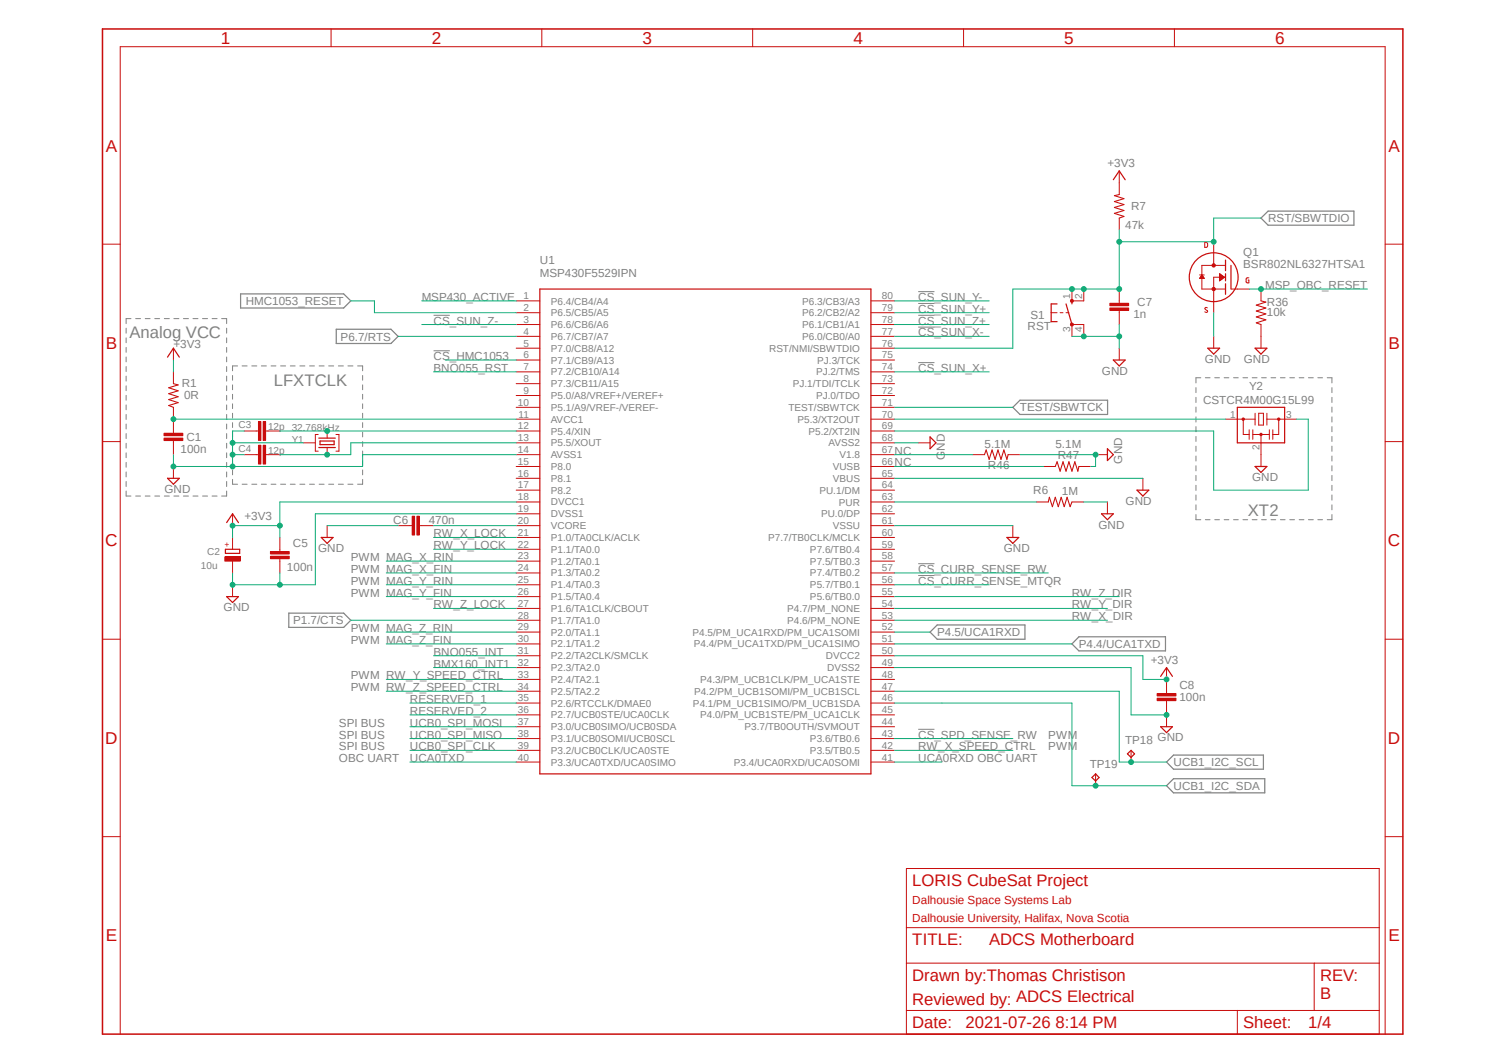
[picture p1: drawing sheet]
<svg xmlns="http://www.w3.org/2000/svg" width="420mm" height="297mm" viewBox="0 0 420 297" stroke-linecap="round" stroke-linejoin="round" font-family="sans-serif">
<path d="M27.9 7.7l364.3 281.7M392.2 7.7l-364.3 281.7" fill="none" stroke="#fff" stroke-width=".28"/>
<g fill="none" stroke="#808080" stroke-width=".28">
<path d="M35.2 91.6v1.4M35.2 94.3v1.4M35.2 97v1.3M35.2 99.7v1.3M36.6 88.9h-1.4v1.4M37.9 88.9h1.3M40.6 88.9h1.3M43.2 88.9h1.4M45.9 88.9h1.4M48.6 88.9h1.4M51.2 88.9h1.4M53.9 88.9h1.4"/>
<path d="M56.6 88.9h1.4M59.2 88.9h1.4M61.9 88.9h1.4v1.4M63.3 91.6v1.4M63.3 94.3v1.4M63.3 97v1.3M63.3 99.7v1.3M121.1 97.9h4.5M121.1 88h4.5M256.4 81.4h4.5M256.4 88h4.5M256.4 84.7h4.5"/>
<path d="M256.4 91.3h4.5M35.2 102.3v1.4M35.2 105v1.4M35.2 107.7v1.4M35.2 110.4v1.3M35.2 113v1.4M35.2 115.7v1.4M35.2 118.4v1.4M63.3 102.3v1.4M63.3 105v1.4M63.3 107.7v1.4M63.3 110.4v1.3"/>
<path d="M63.3 113v1.4M63.3 115.7v1.4M63.3 118.4v1.4M64.9 104.8v1.3M64.9 107.4v1.4M64.9 110.1v1.3M64.9 112.7v1.3M64.9 115.4v1.3M64.9 118v1.3M66.3 102.2h-1.4v1.3M67.6 102.2h1.4M70.3 102.2h1.4"/>
<path d="M73 102.2h1.4M75.7 102.2h1.3M78.4 102.2h1.4M81.1 102.2h1.3M83.7 102.2h1.4M86.4 102.2h1.4M89.1 102.2h1.4M91.8 102.2h1.4M94.5 102.2h1.4M97.2 102.2h1.4M99.9 102.2h1.4v1.3M101.3 104.8v1.3"/>
<path d="M101.3 107.4v1.4M101.3 110.1v1.3M101.3 112.7v1.3M101.3 115.4v1.3M101.3 118v1.3M256.4 101.2h4.5M334 108.2v1.4M334 110.9v1.5M334 113.6v1.5M334 116.4v1.4M334 119.1v1.4M335.3 105.5h-1.3v1.4"/>
<path d="M336.6 105.5h1.3M339.2 105.5h1.3M341.8 105.5h1.4M344.5 105.5h1.3M347.1 105.5h1.3M349.7 105.5h1.3M352.3 105.5h1.3M354.9 105.5h1.3M357.5 105.5h1.4M360.2 105.5h1.3M362.8 105.5h1.3M365.4 105.5h1.3"/>
<path d="M368 105.5h1.3M370.6 105.5h1.3v1.4M371.9 108.2v1.4M371.9 110.9v1.5M371.9 113.6v1.5M371.9 116.4v1.4M371.9 119.1v1.4M35.2 137.1v1.4h1.4M35.2 121v1.4M35.2 123.7v1.4M35.2 126.4v1.4M35.2 129.1v1.3"/>
<path d="M35.2 131.7v1.4M35.2 134.4v1.4M37.9 138.5h1.3M40.6 138.5h1.3M43.2 138.5h1.4M45.9 138.5h1.4M48.6 138.5h1.4M51.2 138.5h1.4M53.9 138.5h1.4M56.6 138.5h1.4M59.2 138.5h1.4M63.3 121v1.4"/>
<path d="M63.3 123.7v1.4M63.3 126.4v1.4M63.3 129.1v1.3M63.3 131.7v1.4M63.3 134.4v1.4M63.3 137.1v1.4h-1.4M64.9 133.8v1.4h1.4M64.9 120.6v1.4M64.9 123.3v1.3M64.9 125.9v1.4M64.9 128.6v1.3M64.9 131.2v1.3"/>
<path d="M67.6 135.2h1.4M70.3 135.2h1.4M73 135.2h1.4M75.7 135.2h1.3M78.4 135.2h1.4M81.1 135.2h1.3M83.7 135.2h1.4M86.4 135.2h1.4M89.1 135.2h1.4M91.8 135.2h1.4M94.5 135.2h1.4M97.2 135.2h1.4"/>
<path d="M101.3 120.6v1.4M101.3 123.3v1.3M101.3 125.9v1.4M101.3 128.6v1.3M101.3 131.2v1.3M101.3 133.8v1.4h-1.4M334 121.8v1.4M334 124.5v1.5M334 127.3v1.4M334 130v1.4M334 132.7v1.5M334 135.5v1.4"/>
<path d="M334 138.2v1.4M371.9 121.8v1.4M371.9 124.5v1.5M371.9 127.3v1.4M371.9 130v1.4M371.9 132.7v1.5M371.9 135.5v1.4M371.9 138.2v1.4M256.4 157.4h4.5M334 140.9v1.4M334 143.6v1.5h1.3M336.6 145.1h1.3"/>
<path d="M339.2 145.1h1.3M341.8 145.1h1.4M344.5 145.1h1.3M347.1 145.1h1.3M349.7 145.1h1.3M352.3 145.1h1.3M354.9 145.1h1.3M357.5 145.1h1.4M360.2 145.1h1.3M362.8 145.1h1.3M365.4 145.1h1.3M368 145.1h1.3"/>
<path d="M371.9 140.9v1.4M371.9 143.6v1.5h-1.3M256.4 160.7h4.5M256.4 203.6h4.5"/>
</g>
<path d="M352.1 60.9l2-2h24v4h-24zM67.2 82h28.8l2 2-2 2h-28.8zM93.9 91.9h15.3l2 2-2 2h-15.3zM282.8 113.7l2-2h24.5v4h-24.5zM80.6 171.2h15.4l2 1.9-2 2h-15.4zM259.7 176.4l2-1.9h24.5v3.9h-24.5zM301.3 177.8h24.2v3.9h-24.2l-2-2zM325.8 212.7l1.9-1.9h25.1v3.9h-25.1zM325.8 219.3l1.9-1.9h25.5v3.9h-25.5z" fill="none" stroke="#808080" stroke-width=".34"/>
<path d="M325.8 193v.6M325.8 195.6v.7" fill="none" stroke="#c90d0c" stroke-width=".28"/>
<path d="M323.1 194.9h5.3v.7h-5.3z" fill-rule="evenodd" fill="#c90d0c"/>
<path d="M323.1 194.9h5.3v.7h-5.3z" fill="none" stroke="#c90d0c" stroke-width=".28"/>
<path d="M323.1 193.6h5.3v.7h-5.3z" fill-rule="evenodd" fill="#c90d0c"/>
<path d="M312.5 51v3.3M312.5 60.9v3.3M312.5 84v.7M312.5 86.7v.6M323.1 193.6h5.3v.7h-5.3zM325.8 189.7v3.3M325.8 196.3v3.3" fill="none" stroke="#c90d0c" stroke-width=".28"/>
<path d="M312.5 54.3l-1.3 .3 2.7 .9-2.7 .8 2.7 .8-2.7 .8 2.7 .9-2.7 .8 2.7 .8-1.4 .5" fill="none" stroke="#c90d0c" stroke-width=".3"/>
<path d="M309.9 86h5.3v.7h-5.3z" fill-rule="evenodd" fill="#c90d0c"/>
<path d="M309.9 86h5.3v.7h-5.3z" fill="none" stroke="#c90d0c" stroke-width=".28"/>
<path d="M309.9 84.7h5.3v.6h-5.3z" fill-rule="evenodd" fill="#c90d0c"/>
<path d="M309.9 84.7h5.3v.6h-5.3zM312.5 80.7v3.3M312.5 87.3v3.3M114.5 146.7h.6M117.1 146.7h.7" fill="none" stroke="#c90d0c" stroke-width=".28"/>
<path d="M116.4 144.1h.7v5.3h-.7z" fill-rule="evenodd" fill="#c90d0c"/>
<path d="M116.4 144.1h.7v5.3h-.7z" fill="none" stroke="#c90d0c" stroke-width=".28"/>
<path d="M115.1 144.1h.7v5.3h-.7z" fill-rule="evenodd" fill="#c90d0c"/>
<path d="M78.1 153.3v.7M78.1 156v.6M111.2 146.7h3.3M115.1 144.1h.7v5.3h-.7zM117.8 146.7h3.3" fill="none" stroke="#c90d0c" stroke-width=".28"/>
<path d="M75.5 154h5.3v.6h-5.3z" fill-rule="evenodd" fill="#c90d0c"/>
<path d="M75.5 154h5.3v.6h-5.3z" fill="none" stroke="#c90d0c" stroke-width=".28"/>
<path d="M75.5 155.3h5.3v.7h-5.3z" fill-rule="evenodd" fill="#c90d0c"/>
<path d="M48.4 103.8v3.3M48.4 113.7v3.3M71.5 126.9h.7M74.2 126.9h.6M75.5 155.3h5.3v.7h-5.3zM78.1 150v3.3M78.1 156.6v3.3" fill="none" stroke="#c90d0c" stroke-width=".28"/>
<path d="M48.4 107.1l1.3 .3-2.6 .8 2.6 .9-2.6 .8 2.6 .8-2.6 .8 2.6 .9-2.6 .8 1.3 .5" fill="none" stroke="#c90d0c" stroke-width=".3"/>
<path d="M73.5 124.3h.7v5.2h-.7z" fill-rule="evenodd" fill="#c90d0c"/>
<path d="M73.5 124.3h.7v5.2h-.7z" fill="none" stroke="#c90d0c" stroke-width=".28"/>
<path d="M72.2 124.3h.7v5.2h-.7z" fill-rule="evenodd" fill="#c90d0c"/>
<path d="M68.2 126.9h3.3M71.5 120.3h.7M72.2 124.3h.7v5.2h-.7zM74.2 120.3h.6M74.8 126.9h3.3" fill="none" stroke="#c90d0c" stroke-width=".28"/>
<path d="M73.5 117.7h.7v5.2h-.7z" fill-rule="evenodd" fill="#c90d0c"/>
<path d="M73.5 117.7h.7v5.2h-.7z" fill="none" stroke="#c90d0c" stroke-width=".28"/>
<path d="M72.2 117.7h.7v5.2h-.7z" fill-rule="evenodd" fill="#c90d0c"/>
<path d="M72.2 117.7h.7v5.2h-.7zM48.4 120.3v.7M48.4 122.9v.7M68.2 120.3h3.3M74.8 120.3h3.3" fill="none" stroke="#c90d0c" stroke-width=".28"/>
<path d="M45.8 122.3h5.3v.7h-5.3z" fill-rule="evenodd" fill="#c90d0c"/>
<path d="M45.8 122.3h5.3v.7h-5.3z" fill="none" stroke="#c90d0c" stroke-width=".28"/>
<path d="M45.8 120.9h5.3v.7h-5.3z" fill-rule="evenodd" fill="#c90d0c"/>
<path d="M48.4 117v3.3M45.8 120.9h5.3v.7h-5.3zM48.4 123.6v3.3" fill="none" stroke="#c90d0c" stroke-width=".28"/>
<path d="M62.9 153.3h4v1.2h-4z" fill="none" stroke="#c90d0c" stroke-width=".34"/>
<path d="M62.8 155.4h4.3v1.2h-4.3z" fill-rule="evenodd" fill="#c90d0c"/>
<path d="M62.8 155.4h4.3v1.2h-4.3zM64.9 150v3.3M64.9 156.6v3.3M289.4 140.1h3.3M299.3 140.1h3.3" fill="none" stroke="#c90d0c" stroke-width=".28"/>
<path d="M292.7 140.1l.3-1.3 .9 2.6 .8-2.6 .8 2.6 .8-2.6 .9 2.6 .8-2.6 .8 2.6 .5-1.3" fill="none" stroke="#c90d0c" stroke-width=".3"/>
<circle cx="347.2" cy="117" r=".33" fill="#c90d0c"/>
<circle cx="347.2" cy="117" r=".33" fill="none" stroke="#c90d0c" stroke-width=".28"/>
<circle cx="357.1" cy="117" r=".33" fill="#c90d0c"/>
<circle cx="357.1" cy="117" r=".33" fill="none" stroke="#c90d0c" stroke-width=".28"/>
<circle cx="352.1" cy="121.3" r=".33" fill="#c90d0c"/>
<g fill="none" stroke="#c90d0c" stroke-width=".28">
<path d="M312.5 47.7v3.3M48.4 97.2v3.3M144.1 84h6.6M144.1 87.3h6.6M144.1 90.6h6.6M144.1 93.9h6.6M144.1 97.2h6.6M243.2 84h6.6M243.2 87.3h6.6M243.2 90.6h6.6M243.2 93.9h6.6M243.2 97.2h6.6"/>
<path d="M293.5 87.3h1.7M296 87.3h.8M297.7 87.3h.8M299.3 84h3.3M299.3 90.6h3.3M312.5 97.2v3.3M338.9 93.9v3.3M144.1 117h6.6M144.1 100.5h6.6M144.1 103.8h6.6M144.1 107.1h6.6M144.1 110.4h6.6"/>
<path d="M144.1 113.7h6.6M243.2 117h6.6M243.2 100.5h6.6M243.2 103.8h6.6M243.2 107.1h6.6M243.2 110.4h6.6M243.2 113.7h6.6M342.2 117h8.3M347.2 117v4.3h1.6M348.8 120v2.6M349.8 120v2.6M350.5 115.4v3.3"/>
<path d="M351.5 115.4h1.3v3.3h-1.3zM353.8 117h8.2M353.8 115.4v3.3M354.5 120v2.6M355.4 120v2.6M357.1 117v4.3h-1.7M48.4 130.2v3.3M84.8 123.6h3.3M88.9 121.3h-.8v4.6h.8M91.4 120.3v2M91.4 124.9v2M93.8 121.3h.9v4.6h-.9"/>
<path d="M144.1 123.6h6.6M144.1 120.3h6.6M144.1 126.9h6.6M144.1 130.2h6.6M144.1 133.5h6.6M144.1 136.8h6.6M243.2 123.6h6.6M243.2 120.3h6.6M243.2 126.9h6.6M243.2 130.2h6.6M243.2 133.5h6.6M243.2 136.8h6.6"/>
<path d="M256.4 123.6h3.3M319.2 133.5v3.3M349.8 121.3h4.7M352.1 121.3v8.9M64.9 143.4v3.3M91.4 146.7v3.3M144.1 140.1h6.6M144.1 143.4h6.6M144.1 146.7h6.6M144.1 150h6.6M144.1 153.3h6.6M144.1 156.6h6.6"/>
<path d="M144.1 159.9h6.6M243.2 140.1h6.6M243.2 143.4h6.6M243.2 146.7h6.6M243.2 150h6.6M243.2 153.3h6.6M243.2 156.6h6.6M243.2 159.9h6.6M282.8 146.7v3.3M309.2 140.1v3.3M64.9 163.2v3.3M144.1 163.2h6.6"/>
<path d="M144.1 166.5h6.6M144.1 169.8h6.6M144.1 173.1h6.6M144.1 176.4h6.6M144.1 179.7h6.6M243.2 163.2h6.6M243.2 166.5h6.6M243.2 169.8h6.6M243.2 173.1h6.6M243.2 176.4h6.6M243.2 179.7h6.6M144.1 183h6.6"/>
<path d="M144.1 186.4h6.6M144.1 189.7h6.6M144.1 193h6.6M144.1 196.3h6.6M144.1 199.6h6.6M243.2 183h6.6M243.2 186.4h6.6M243.2 189.7h6.6M243.2 193h6.6M243.2 196.3h6.6M243.2 199.6h6.6M325.8 186.4v3.3"/>
<path d="M325.8 199.6v3.3M144.1 202.9h6.6M144.1 206.2h6.6M144.1 209.5h6.6M144.1 212.7h6.6M243.2 202.9h6.6M243.2 206.2h6.6M243.2 209.5h6.6M243.2 212.7h6.6"/>
<circle cx="352.1" cy="121.3" r=".33"/>
</g>
<g fill="none" stroke="#c90d0c" stroke-width=".34">
<path d="M310.9 50.2l1.6-2.5 1.7 2.5M46.8 99.7l1.6-2.5 1.7 2.5M150.7 80.7h92.5v135.3h-92.5zM295.2 84.8h-1.7v5h1.7M297.7 84.8l1.6 5.8M299.3 84v.8M337.3 97.2h3.3l-1.7 1.6zM310.9 100.5h3.3l-1.7 1.7zM345.5 113.7h13.2v9.9h-13.2zM46.8 133.5h3.3l-1.7 1.7zM89 122.3h4.6M89 124.9h4.6"/>
<path d="M89.4 123.1h3.9v1h-3.9zM259.7 122l1.7 1.6-1.7 1.7zM317.5 136.8h3.3l-1.6 1.7zM350.5 130.2h3.3l-1.7 1.7zM63.3 145.9l1.6-2.5 1.7 2.5M89.7 150h3.3l-1.6 1.7zM281.2 150h3.3l-1.7 1.7zM307.6 143.4h3.3l-1.7 1.7zM63.3 166.5h3.3l-1.7 1.7zM324.1 188.8l1.7-2.4 1.6 2.4M324.1 202.9h3.3l-1.6 1.6z"/>
</g>
<path d="M299 90.3h.6v.6h-.6z" fill-rule="evenodd" fill="#c90d0c"/>
<path d="M299 90.3h.6v.6h-.6z" fill="none" stroke="#c90d0c" stroke-width=".28"/>
<path d="M299 83.7h.6v.6h-.6z" fill-rule="evenodd" fill="#c90d0c"/>
<path d="M335 76.8h1.3M338.9 67.5v6.6M342.2 74.1h-6.6v6.6h6.6M342.2 77.4h-3.3v6.6M299 83.7h.6v.6h-.6zM299.3 80.7v3.3M299.3 90.6v3.3M302.6 80.7v3.3M302.6 90.6v3.3M343.8 80.7h1.7M352.1 80.7v3.3M352.1 90.6v6.6" fill="none" stroke="#c90d0c" stroke-width=".28"/>
<path d="M352.1 84l1.4 .3-2.7 .9 2.7 .8-2.7 .8 2.7 .8-2.7 .9 2.7 .8-2.7 .8 1.3 .5" fill="none" stroke="#c90d0c" stroke-width=".3"/>
<path d="M342.2 72.6v3M342.2 76.4v2M342.2 79.2v3M343.7 74.1v6.6M350.5 97.2h3.3l-1.7 1.6z" fill="none" stroke="#c90d0c" stroke-width=".34"/>
<circle cx="338.9" cy="80.7" r=".46" fill="#c90d0c"/>
<circle cx="338.9" cy="80.7" r=".46" fill="none" stroke="#c90d0c" stroke-width=".28"/>
<circle cx="338.9" cy="74.1" r=".46" fill="#c90d0c"/>
<g fill="none" stroke="#c90d0c" stroke-width=".28">
<path d="M92.5 8.1v4.9M151.3 8.1v4.9M210.2 8.1v4.9M269.1 8.1v4.9M328 8.1v4.9M28.6 68.2h5M335.1 77.5h1.1M335.2 77.4h.9M335.3 77.3h.7M335.4 77.1h.5M335.5 77h.3M335.6 76.9h.1"/>
<path d="M335.6 76.8l.7 .9h-1.3zM336.4 67.7l.7 .2 .1 .8-.2 .3h-.6zM340.6 78.2h.2M340.6 77.7h.9M340.6 77.5h1.2M340.6 77.4h1.3M340.6 77.3h1.1M340.6 77.1h.9M340.6 77h.8M340.6 76.9h.6M340.6 76.4l1.3 1-1.3 1zM340.6 78.3h.1"/>
<path d="M340.6 78.1h.4M340.6 77.9h.6M340.6 77.8h.8M340.6 76.7h.4M340.6 76.6h.2M340.6 76.5h.1M348.7 77.6l-.7 .1v1l.1 .2 .6 .1v-.8h-.2M386.8 68.2h5M337.1 85.9l-.3-.1-.3 .3 .7 .6v.4l-.3 .1-.5-.2M338.9 84v3.3M345.5 80.7h3.3M28.6 123.3h5"/>
<path d="M271.6 126.9h3.3M281.5 126.9h3.3M291.4 130.2h3.3M301.3 130.2h3.3M305.9 126.9h3.3M386.8 123.3h5M28.6 178.4h5M386.8 178.4h5M305.9 216v3.3M315.8 209.5v3.2M28.6 233.6h5M386.8 233.6h5"/>
<path d="M253.1 242.4h132v46.3h-132zM253.1 259h132M253.1 268.9h132M367 268.9v13.2M33.6 288.7v-275.7h353.2v275.7M253.1 282.1h132M345.5 282.1v6.6"/>
<circle cx="338.9" cy="74.1" r=".46"/>
</g>
<g fill="none" stroke="#c90d0c" stroke-width=".34">
<path d="M309.2 125.3l1.7 1.6-1.7 1.7zM305.9 216l1 1-1 1-1-1zM314.8 210.4l1-.9 1 .9-1 1z"/>
<circle cx="338.9" cy="77.4" r="6.8"/>
</g>
<path d="M28.6 8.1h363.2v280.6h-363.2z" fill="none" stroke="#c90d0c" stroke-width=".42"/>
<path d="M274.9 126.9l.5-1.3 .8 2.6 .8-2.6 .9 2.6 .8-2.6 .8 2.6 .8-2.6 .9 2.6 .3-1.3M294.7 130.2l.5-1.3 .8 2.6 .8-2.6 .9 2.6 .8-2.6 .8 2.6 .8-2.6 .9 2.6 .3-1.3" fill="none" stroke="#c90d0c" stroke-width=".3"/>
<path d="M48.4 100.5v3.3M64.9 150v-3.3h13.2v3.3" fill="none" stroke="#0dab76" stroke-width=".28"/>
<circle cx="78.1" cy="146.7" r=".68" fill="#0dab76"/>
<circle cx="78.1" cy="146.7" r=".68" fill="none" stroke="#0dab76" stroke-width=".28"/>
<circle cx="64.9" cy="146.7" r=".68" fill="#0dab76"/>
<g fill="none" stroke="#0dab76" stroke-width=".28">
<path d="M144.1 140.1h-66v6.6"/>
<circle cx="64.9" cy="146.7" r=".68"/>
</g>
<circle cx="325.8" cy="189.7" r=".68" fill="#0dab76"/>
<g fill="none" stroke="#0dab76" stroke-width=".28">
<path d="M48.4 126.9v3.3h52.9v-3.3h42.8M64.9 123.6h19.9M249.8 183h69.4v6.7h6.6"/>
<circle cx="325.8" cy="189.7" r=".68"/>
</g>
<circle cx="48.4" cy="130.2" r=".68" fill="#0dab76"/>
<g fill="none" stroke="#0dab76" stroke-width=".28">
<path d="M68.2 126.9h-3.3v3.3"/>
<circle cx="48.4" cy="130.2" r=".68"/>
</g>
<circle cx="64.9" cy="130.2" r=".68" fill="#0dab76"/>
<g fill="none" stroke="#0dab76" stroke-width=".28">
<path d="M64.9 123.6v3.3"/>
<circle cx="64.9" cy="130.2" r=".68"/>
</g>
<circle cx="64.9" cy="126.9" r=".68" fill="#0dab76"/>
<circle cx="64.9" cy="126.9" r=".68" fill="none" stroke="#0dab76" stroke-width=".28"/>
<circle cx="64.9" cy="123.6" r=".68" fill="#0dab76"/>
<g fill="none" stroke="#0dab76" stroke-width=".28">
<path d="M68.2 120.3h-3.3v3.3M64.9 159.9v3.3h13.2v-3.3"/>
<circle cx="64.9" cy="123.6" r=".68"/>
</g>
<circle cx="78.1" cy="163.2" r=".68" fill="#0dab76"/>
<circle cx="78.1" cy="163.2" r=".68" fill="none" stroke="#0dab76" stroke-width=".28"/>
<circle cx="64.9" cy="163.2" r=".68" fill="#0dab76"/>
<g fill="none" stroke="#0dab76" stroke-width=".28">
<path d="M91.4 146.7h19.8M144.1 143.4h-56v19.8h-10M249.8 186.4h66v13.2h10"/>
<circle cx="64.9" cy="163.2" r=".68"/>
</g>
<circle cx="325.8" cy="199.6" r=".68" fill="#0dab76"/>
<g fill="none" stroke="#0dab76" stroke-width=".28">
<path d="M302.6 93.9h9.9M312.5 90.6v6.6M302.6 140.1h6.6"/>
<circle cx="325.8" cy="199.6" r=".68"/>
</g>
<circle cx="312.5" cy="93.9" r=".68" fill="#0dab76"/>
<g fill="none" stroke="#0dab76" stroke-width=".28">
<path d="M299.3 93.9h3.3"/>
<circle cx="312.5" cy="93.9" r=".68"/>
</g>
<circle cx="302.6" cy="93.9" r=".68" fill="#0dab76"/>
<g fill="none" stroke="#0dab76" stroke-width=".28">
<path d="M338.9 87.3v6.6M249.8 123.6h6.6M249.8 133.5h69.4M284.8 126.9h21.1v3.3h-1.3M249.8 146.7h33"/>
<circle cx="302.6" cy="93.9" r=".68"/>
</g>
<circle cx="305.9" cy="126.9" r=".68" fill="#0dab76"/>
<g fill="none" stroke="#0dab76" stroke-width=".28">
<path d="M312.5 64.2v3.3h26.4M98 84h6.6v3.3h39.5M299.3 80.7h-16.5v16.5h-33M124.4 100.5h19.7M249.8 113.7h33M107.9 156.6h36.2M249.8 140.1h39.6M107.9 163.2h36.2M107.9 166.5h36.2M114.5 209.5h29.6M114.5 206.2h29.6M114.5 202.9h29.6"/>
<path d="M114.5 212.7h29.6"/>
<circle cx="305.9" cy="126.9" r=".68"/>
</g>
<circle cx="312.5" cy="67.5" r=".68" fill="#0dab76"/>
<g fill="none" stroke="#0dab76" stroke-width=".28">
<path d="M312.5 67.5v13.2"/>
<circle cx="312.5" cy="67.5" r=".68"/>
</g>
<circle cx="312.5" cy="80.7" r=".68" fill="#0dab76"/>
<g fill="none" stroke="#0dab76" stroke-width=".28">
<path d="M299.3 80.7h13.2"/>
<circle cx="312.5" cy="80.7" r=".68"/>
</g>
<circle cx="299.3" cy="80.7" r=".68" fill="#0dab76"/>
<circle cx="299.3" cy="80.7" r=".68" fill="none" stroke="#0dab76" stroke-width=".28"/>
<circle cx="302.6" cy="80.7" r=".68" fill="#0dab76"/>
<circle cx="302.6" cy="80.7" r=".68" fill="none" stroke="#0dab76" stroke-width=".28"/>
<circle cx="338.9" cy="67.5" r=".68" fill="#0dab76"/>
<g fill="none" stroke="#0dab76" stroke-width=".28">
<path d="M352.1 60.9h-13.2v6.6M249.8 117h92.4M362 117h3.3v19.8h-26.4v-16.5h-89.1M78.1 120.3h66M121.1 146.7h23"/>
<circle cx="338.9" cy="67.5" r=".68"/>
</g>
<circle cx="91.4" cy="120.3" r=".68" fill="#0dab76"/>
<g fill="none" stroke="#0dab76" stroke-width=".28">
<path d="M144.1 123.6h-46.1v3.3h-19.9"/>
<circle cx="91.4" cy="120.3" r=".68"/>
</g>
<circle cx="91.4" cy="126.9" r=".68" fill="#0dab76"/>
<g fill="none" stroke="#0dab76" stroke-width=".28">
<path d="M48.4 117h95.7"/>
<circle cx="91.4" cy="126.9" r=".68"/>
</g>
<circle cx="48.4" cy="117" r=".68" fill="#0dab76"/>
<g fill="none" stroke="#0dab76" stroke-width=".28">
<path d="M111.2 93.9h32.9M117.8 90.6h26.3M249.8 84h26.4M348.8 80.7h33M249.8 103.8h26.4M98 173.1h46.1M249.8 179.7h49.5M249.8 176.4h9.9M249.8 212.7h13.2"/>
<circle cx="48.4" cy="117" r=".68"/>
</g>
<circle cx="352.1" cy="80.7" r=".68" fill="#0dab76"/>
<g fill="none" stroke="#0dab76" stroke-width=".28">
<path d="M249.8 166.5h62.7M249.8 169.8h59.4M249.8 173.1h59.4M249.8 163.2h26.4M107.9 189.7h36.2M107.9 193h36.2M249.8 193h62.7v19.7h13.3M249.8 209.5h33"/>
<circle cx="352.1" cy="80.7" r=".68"/>
</g>
<circle cx="315.8" cy="212.7" r=".68" fill="#0dab76"/>
<g fill="none" stroke="#0dab76" stroke-width=".28">
<path d="M263 196.3h36.3v23h26.5"/>
<circle cx="315.8" cy="212.7" r=".68"/>
</g>
<circle cx="305.9" cy="219.3" r=".68" fill="#0dab76"/>
<g fill="none" stroke="#0dab76" stroke-width=".28">
<path d="M117.8 84h26.3M249.8 87.3h26.4M249.8 90.6h26.4M249.8 93.9h26.4M121.1 103.8h23M249.8 126.9h21.8M249.8 130.2h41.6M107.9 159.9h36.2M121.1 150h23M121.1 153.3h23M249.8 159.9h42.9M107.9 176.4h36.2"/>
<path d="M107.9 179.7h36.2M121.1 169.8h23M114.5 196.3h29.6M114.5 199.6h29.6M121.1 186.4h23M121.1 183h23M249.8 196.3h13.2M249.8 206.2h33"/>
<circle cx="305.9" cy="219.3" r=".68"/>
</g>
<g font-size="4.8" fill="#c90d0c">
<text x="61.7" y="12.2">1</text>
<text x="120.6" y="12.2">2</text>
<text x="179.5" y="12.2">3</text>
<text x="238.3" y="12.2">4</text>
<text x="297.2" y="12.2">5</text>
<text x="356.1" y="12.2">6</text>
<text x="29.5" y="42.3">A</text>
<text x="387.7" y="42.3">A</text>
<text x="29.5" y="97.4">B</text>
<text x="387.7" y="97.4">B</text>
<text x="29.4" y="152.5">C</text>
<text x="387.6" y="152.5">C</text>
<text x="29.4" y="207.7">D</text>
<text x="387.6" y="207.7">D</text>
<text x="29.5" y="262.8">E</text>
<text x="387.7" y="262.8">E</text>
</g>
<g font-size="4.7" fill="#808080">
<text x="36.2" y="94.2">Analog VCC</text>
<text x="76.5" y="107.8">LFXTCLK</text>
<text x="348.5" y="144.1">XT2</text>
</g>
<g font-size="4.7" fill="#c90d0c">
<text x="254.8" y="247.4">LORIS CubeSat Project</text>
<text x="254.8" y="263.9">TITLE:</text>
<text x="276.2" y="263.9">ADCS Motherboard</text>
<text x="254.8" y="273.8">Drawn by:Thomas Christison</text>
<text x="368.6" y="273.8">REV:</text>
<text x="254.8" y="280.4">Reviewed by: ADCS Electrical</text>
<text x="368.6" y="278.8">B</text>
<text x="254.8" y="287">Date:</text>
<text x="269.6" y="287">2021-07-26 8:14 PM</text>
<text x="347.2" y="287">Sheet:</text>
<text x="365.3" y="287">1/4</text>
</g>
<g font-size="3.3" fill="#808080">
<text x="309.2" y="46.7">+3V3</text>
<text x="315.9" y="58.6">R7</text>
<text x="314.2" y="63.9">47k</text>
<text x="354.1" y="62.1">RST/SBWTDIO</text>
<text x="347.2" y="71.5">Q1</text>
<text x="150.8" y="77.4">MSP430F5529IPN</text>
<text x="150.8" y="73.8">U1</text>
<text x="347.2" y="74.8">BSR802NL6327HTSA1</text>
<text x="117.8" y="84">MSP430_ACTIVE</text>
<text x="256.4" y="84">CS_SUN_Y-</text>
<text x="353.3" y="80.7">MSP_OBC_RESET</text>
<text x="68.6" y="85.2">HMC1053_RESET</text>
<text x="256.4" y="87.3">CS_SUN_Y+</text>
<text x="287.8" y="88.9">S1</text>
<text x="316.5" y="88.8">1n</text>
<text x="317.6" y="85.5">C7</text>
<text x="353.8" y="88.3">10k</text>
<text x="353.8" y="85.3">R36</text>
<text x="95.1" y="95.1">P6.7/RTS</text>
<text x="121.1" y="90.6">CS_SUN_Z-</text>
<text x="256.4" y="90.6">CS_SUN_Z+</text>
<text x="256.4" y="93.9">CS_SUN_X-</text>
<text x="286.9" y="92.2">RST</text>
<text x="48.4" y="97.2">+3V3</text>
<text x="121.1" y="100.5">CS_HMC1053</text>
<text x="336.5" y="101.3">GND</text>
<text x="347.3" y="101.3">GND</text>
<text x="121.1" y="103.8">BNO055_RST</text>
<text x="256.4" y="103.8">CS_SUN_X+</text>
<text x="307.7" y="104.6">GND</text>
<text x="50.8" y="108.1">R1</text>
<text x="51.4" y="111.4">0R</text>
<text x="336" y="112.7">CSTCR4M00G15L99</text>
<text x="348.8" y="108.8">Y2</text>
<text x="284.8" y="114.9">TEST/SBWTCK</text>
<text x="52.1" y="123.1">C1</text>
<text x="274.9" y="124.9">5.1M</text>
<text x="294.7" y="124.9">5.1M</text>
<text x="50.4" y="126.5">100n</text>
<text x="249.8" y="126.9">NC</text>
<text x="249.8" y="130.2">NC</text>
<text x="263.8" y="128.4" transform="rotate(-90 263.8 128.4)">GND</text>
<text x="275.9" y="130.9">R46</text>
<text x="295.4" y="128.2">R47</text>
<text x="313.4" y="129.4" transform="rotate(-90 313.4 129.4)">GND</text>
<text x="45.9" y="137.7">GND</text>
<text x="288.5" y="137.8">R6</text>
<text x="349.7" y="134.4">GND</text>
<text x="296.5" y="138.2">1M</text>
<text x="314.3" y="140.9">GND</text>
<text x="68.2" y="145.1">+3V3</text>
<text x="109.8" y="146.2">C6</text>
<text x="119.7" y="146.2">470n</text>
<text x="306.8" y="147.5">GND</text>
<text x="81.8" y="152.8">C5</text>
<text x="88.9" y="154.1">GND</text>
<text x="121.1" y="150">RW_X_LOCK</text>
<text x="121.1" y="153.3">RW_Y_LOCK</text>
<text x="280.3" y="154.1">GND</text>
<text x="80.1" y="159.4">100n</text>
<text x="98" y="156.6">PWM MAG_X_RIN</text>
<text x="98" y="159.9">PWM MAG_X_FIN</text>
<text x="256.4" y="159.9">CS_CURR_SENSE_RW</text>
<text x="98" y="163.2">PWM MAG_Y_RIN</text>
<text x="98" y="166.5">PWM MAG_Y_FIN</text>
<text x="256.4" y="163.2">CS_CURR_SENSE_MTQR</text>
<text x="299.3" y="166.5">RW_Z_DIR</text>
<text x="62.4" y="170.6">GND</text>
<text x="121.1" y="169.8">RW_Z_LOCK</text>
<text x="299.3" y="169.8">RW_Y_DIR</text>
<text x="299.3" y="173.1">RW_X_DIR</text>
<text x="81.9" y="174.3">P1.7/CTS</text>
<text x="98" y="179.7">PWM MAG_Z_FIN</text>
<text x="98" y="176.4">PWM MAG_Z_RIN</text>
<text x="261.7" y="177.6">P4.5/UCA1RXD</text>
<text x="121.1" y="183.1">BNO055_INT</text>
<text x="301.3" y="180.9">P4.4/UCA1TXD</text>
<text x="321.4" y="185.4">+3V3</text>
<text x="98" y="189.7">PWM RW_Y_SPEED_CTRL</text>
<text x="121.1" y="186.4">BMX160_INT1</text>
<text x="98" y="193">PWM RW_Z_SPEED_CTRL</text>
<text x="114.5" y="196.3">RESERVED_1</text>
<text x="329.4" y="195.8">100n</text>
<text x="329.4" y="192.4">C8</text>
<text x="94.7" y="202.9">SPI BUS</text>
<text x="114.5" y="202.9">UCB0_SPI_MOSI</text>
<text x="114.5" y="199.6">RESERVED_2</text>
<text x="94.7" y="209.5">SPI BUS</text>
<text x="94.7" y="206.2">SPI BUS</text>
<text x="114.5" y="209.5">UCB0_SPI_CLK</text>
<text x="114.5" y="206.2">UCB0_SPI_MISO</text>
<text x="256.4" y="209.5">RW_X_SPEED_CTRL</text>
<text x="256.4" y="206.2">CS_SPD_SENSE_RW</text>
<text x="292.7" y="209.5">PWM</text>
<text x="292.7" y="206.2">PWM</text>
<text x="314.2" y="207.8">TP18</text>
<text x="323.3" y="207">GND</text>
<text x="94.7" y="212.8">OBC UART</text>
<text x="114.5" y="212.8">UCA0TXD</text>
<text x="256.4" y="212.8">UCA0RXD OBC UART</text>
<text x="304.3" y="214.4">TP19</text>
<text x="327.7" y="213.9">UCB1_I2C_SCL</text>
<text x="327.7" y="220.5">UCB1_I2C_SDA</text>
</g>
<g font-size="3.3" fill="#c90d0c">
<text x="254.8" y="252.4">Dalhousie Space Systems Lab</text>
<text x="254.8" y="257.3">Dalhousie University, Halifax, Nova Scotia</text>
</g>
<g font-size="2.8" fill="#808080">
<text x="146.2" y="83.5">1</text>
<text x="246.3" y="83.5">80</text>
<text x="298.9" y="83.5" transform="rotate(-90 298.9 83.5)">1</text>
<text x="302.2" y="83.5" transform="rotate(-90 302.2 83.5)">2</text>
<text x="146.2" y="86.8">2</text>
<text x="153.8" y="85">P6.4/CB4/A4</text>
<text x="153.8" y="88.3">P6.5/CB5/A5</text>
<text x="224" y="88.3">P6.2/CB2/A2</text>
<text x="224" y="85">P6.3/CB3/A3</text>
<text x="246.3" y="86.8">79</text>
<text x="146.2" y="90.1">3</text>
<text x="146.2" y="93.4">4</text>
<text x="153.8" y="91.6">P6.6/CB6/A6</text>
<text x="153.8" y="94.9">P6.7/CB7/A7</text>
<text x="224" y="94.9">P6.0/CB0/A0</text>
<text x="224" y="91.6">P6.1/CB1/A1</text>
<text x="246.3" y="93.4">77</text>
<text x="246.3" y="90.1">78</text>
<text x="298.9" y="92.6" transform="rotate(-90 298.9 92.6)">3</text>
<text x="302.2" y="92.6" transform="rotate(-90 302.2 92.6)">4</text>
<text x="146.2" y="96.7">5</text>
<text x="146.2" y="100">6</text>
<text x="153.8" y="98.2">P7.0/CB8/A12</text>
<text x="153.8" y="101.5">P7.1/CB9/A13</text>
<text x="214.8" y="98.2">RST/NMI/SBWTDIO</text>
<text x="228.2" y="101.5">PJ.3/TCK</text>
<text x="246.3" y="100">75</text>
<text x="246.3" y="96.7">76</text>
<text x="146.2" y="103.3">7</text>
<text x="146.2" y="106.6">8</text>
<text x="153.8" y="104.8">P7.2/CB10/A14</text>
<text x="227.9" y="104.8">PJ.2/TMS</text>
<text x="246.3" y="106.6">73</text>
<text x="246.3" y="103.3">74</text>
<text x="144.6" y="113.2">10</text>
<text x="146.2" y="109.9">9</text>
<text x="153.8" y="108.1">P7.3/CB11/A15</text>
<text x="153.8" y="111.4">P5.0/A8/VREF+/VEREF+</text>
<text x="221.4" y="108.1">PJ.1/TDI/TCLK</text>
<text x="227.9" y="111.4">PJ.0/TDO</text>
<text x="246.3" y="113.2">71</text>
<text x="246.3" y="109.9">72</text>
<text x="66.6" y="119.5">C3</text>
<text x="144.6" y="119.8">12</text>
<text x="144.8" y="116.5">11</text>
<text x="153.8" y="114.7">P5.1/A9/VREF-/VEREF-</text>
<text x="153.8" y="118">AVCC1</text>
<text x="220.2" y="114.7">TEST/SBWTCK</text>
<text x="222.7" y="118">P5.3/XT2OUT</text>
<text x="246.3" y="119.8">69</text>
<text x="246.3" y="116.5">70</text>
<text x="343.5" y="116.5">1</text>
<text x="359.2" y="116.5">3</text>
<text x="74.8" y="120.1">12p 32.768kHz</text>
<text x="81.5" y="123.6">Y1</text>
<text x="144.6" y="123.1">13</text>
<text x="153.8" y="121.3">P5.4/XIN</text>
<text x="153.8" y="124.6">P5.5/XOUT</text>
<text x="225.8" y="121.3">P5.2/XT2IN</text>
<text x="231.4" y="124.6">AVSS2</text>
<text x="246.3" y="123.1">68</text>
<text x="351.7" y="125.6" transform="rotate(-90 351.7 125.6)">2</text>
<text x="66.6" y="126.1">C4</text>
<text x="74.8" y="126.7">12p</text>
<text x="144.6" y="126.5">14</text>
<text x="144.6" y="129.8">15</text>
<text x="153.8" y="127.9">AVSS1</text>
<text x="153.8" y="131.2">P8.0</text>
<text x="232.5" y="131.2">VUSB</text>
<text x="234.4" y="127.9">V1.8</text>
<text x="246.3" y="129.8">66</text>
<text x="246.3" y="126.5">67</text>
<text x="144.6" y="133.1">16</text>
<text x="144.6" y="136.4">17</text>
<text x="153.8" y="134.5">P8.1</text>
<text x="153.8" y="137.8">P8.2</text>
<text x="228.8" y="137.8">PU.1/DM</text>
<text x="232.5" y="134.5">VBUS</text>
<text x="246.3" y="136.4">64</text>
<text x="246.3" y="133.1">65</text>
<text x="144.6" y="139.7">18</text>
<text x="144.6" y="143">19</text>
<text x="153.8" y="141.1">DVCC1</text>
<text x="234.2" y="141.1">PUR</text>
<text x="246.3" y="143">62</text>
<text x="246.3" y="139.7">63</text>
<text x="144.6" y="146.3">20</text>
<text x="144.6" y="149.6">21</text>
<text x="153.8" y="144.4">DVSS1</text>
<text x="153.8" y="147.7">VCORE</text>
<text x="229.3" y="144.4">PU.0/DP</text>
<text x="232.5" y="147.7">VSSU</text>
<text x="246.3" y="149.6">60</text>
<text x="246.3" y="146.3">61</text>
<text x="57.9" y="154.9">C2</text>
<text x="144.6" y="152.9">22</text>
<text x="153.8" y="151">P1.0/TA0CLK/ACLK</text>
<text x="153.8" y="154.3">P1.1/TA0.0</text>
<text x="214.5" y="151">P7.7/TB0CLK/MCLK</text>
<text x="226.2" y="154.3">P7.6/TB0.4</text>
<text x="246.3" y="152.9">59</text>
<text x="56.1" y="158.9">10u</text>
<text x="144.6" y="156.2">23</text>
<text x="144.6" y="159.5">24</text>
<text x="153.8" y="157.6">P1.2/TA0.1</text>
<text x="153.8" y="160.9">P1.3/TA0.2</text>
<text x="226.2" y="160.9">P7.4/TB0.2</text>
<text x="226.2" y="157.6">P7.5/TB0.3</text>
<text x="246.3" y="159.5">57</text>
<text x="246.3" y="156.2">58</text>
<text x="144.6" y="162.8">25</text>
<text x="144.6" y="166.1">26</text>
<text x="153.8" y="164.2">P1.4/TA0.3</text>
<text x="153.8" y="167.5">P1.5/TA0.4</text>
<text x="226.2" y="167.5">P5.6/TB0.0</text>
<text x="226.2" y="164.2">P5.7/TB0.1</text>
<text x="246.3" y="166.1">55</text>
<text x="246.3" y="162.8">56</text>
<text x="144.6" y="169.4">27</text>
<text x="144.6" y="172.7">28</text>
<text x="153.8" y="170.8">P1.6/TA1CLK/CBOUT</text>
<text x="219.8" y="170.8">P4.7/PM_NONE</text>
<text x="246.3" y="172.7">53</text>
<text x="246.3" y="169.4">54</text>
<text x="144.6" y="176">29</text>
<text x="144.6" y="179.3">30</text>
<text x="153.8" y="174.1">P1.7/TA1.0</text>
<text x="153.8" y="177.4">P2.0/TA1.1</text>
<text x="193.4" y="177.4">P4.5/PM_UCA1RXD/PM_UCA1SOMI</text>
<text x="219.8" y="174.1">P4.6/PM_NONE</text>
<text x="246.3" y="179.3">51</text>
<text x="246.3" y="176">52</text>
<text x="144.6" y="182.6">31</text>
<text x="144.6" y="185.9">32</text>
<text x="153.8" y="180.7">P2.1/TA1.2</text>
<text x="153.8" y="184">P2.2/TA2CLK/SMCLK</text>
<text x="193.7" y="180.7">P4.4/PM_UCA1TXD/PM_UCA1SIMO</text>
<text x="230.6" y="184">DVCC2</text>
<text x="246.3" y="185.9">49</text>
<text x="246.3" y="182.6">50</text>
<text x="144.6" y="189.2">33</text>
<text x="153.8" y="187.3">P2.3/TA2.0</text>
<text x="153.8" y="190.6">P2.4/TA2.1</text>
<text x="195.5" y="190.6">P4.3/PM_UCB1CLK/PM_UCA1STE</text>
<text x="231" y="187.3">DVSS2</text>
<text x="246.3" y="189.2">48</text>
<text x="144.6" y="192.5">34</text>
<text x="144.6" y="195.8">35</text>
<text x="153.8" y="193.9">P2.5/TA2.2</text>
<text x="153.8" y="197.2">P2.6/RTCCLK/DMAE0</text>
<text x="193.5" y="197.2">P4.1/PM_UCB1SIMO/PM_UCB1SDA</text>
<text x="193.8" y="193.9">P4.2/PM_UCB1SOMI/PM_UCB1SCL</text>
<text x="246.3" y="195.8">46</text>
<text x="246.3" y="192.5">47</text>
<text x="144.6" y="199.1">36</text>
<text x="144.6" y="202.4">37</text>
<text x="153.8" y="200.5">P2.7/UCB0STE/UCA0CLK</text>
<text x="153.8" y="203.8">P3.0/UCB0SIMO/UCB0SDA</text>
<text x="195.5" y="200.5">P4.0/PM_UCB1STE/PM_UCA1CLK</text>
<text x="207.9" y="203.8">P3.7/TB0OUTH/SVMOUT</text>
<text x="246.3" y="202.4">44</text>
<text x="246.3" y="199.1">45</text>
<text x="144.6" y="205.7">38</text>
<text x="144.6" y="209">39</text>
<text x="153.8" y="207.1">P3.1/UCB0SOMI/UCB0SCL</text>
<text x="226.2" y="207.1">P3.6/TB0.6</text>
<text x="246.3" y="209">42</text>
<text x="246.3" y="205.7">43</text>
<text x="144.6" y="212.3">40</text>
<text x="153.8" y="210.4">P3.2/UCB0CLK/UCA0STE</text>
<text x="153.8" y="213.7">P3.3/UCA0TXD/UCA0SIMO</text>
<text x="204.9" y="213.7">P3.4/UCA0RXD/UCA0SOMI</text>
<text x="226.2" y="210.4">P3.5/TB0.5</text>
<text x="246.3" y="212.3">41</text>
</g>
<text font-size="2.3" fill="#c90d0c" x="64.2" y="152.8" transform="rotate(-90 64.2 152.8)">+</text>
</svg>
